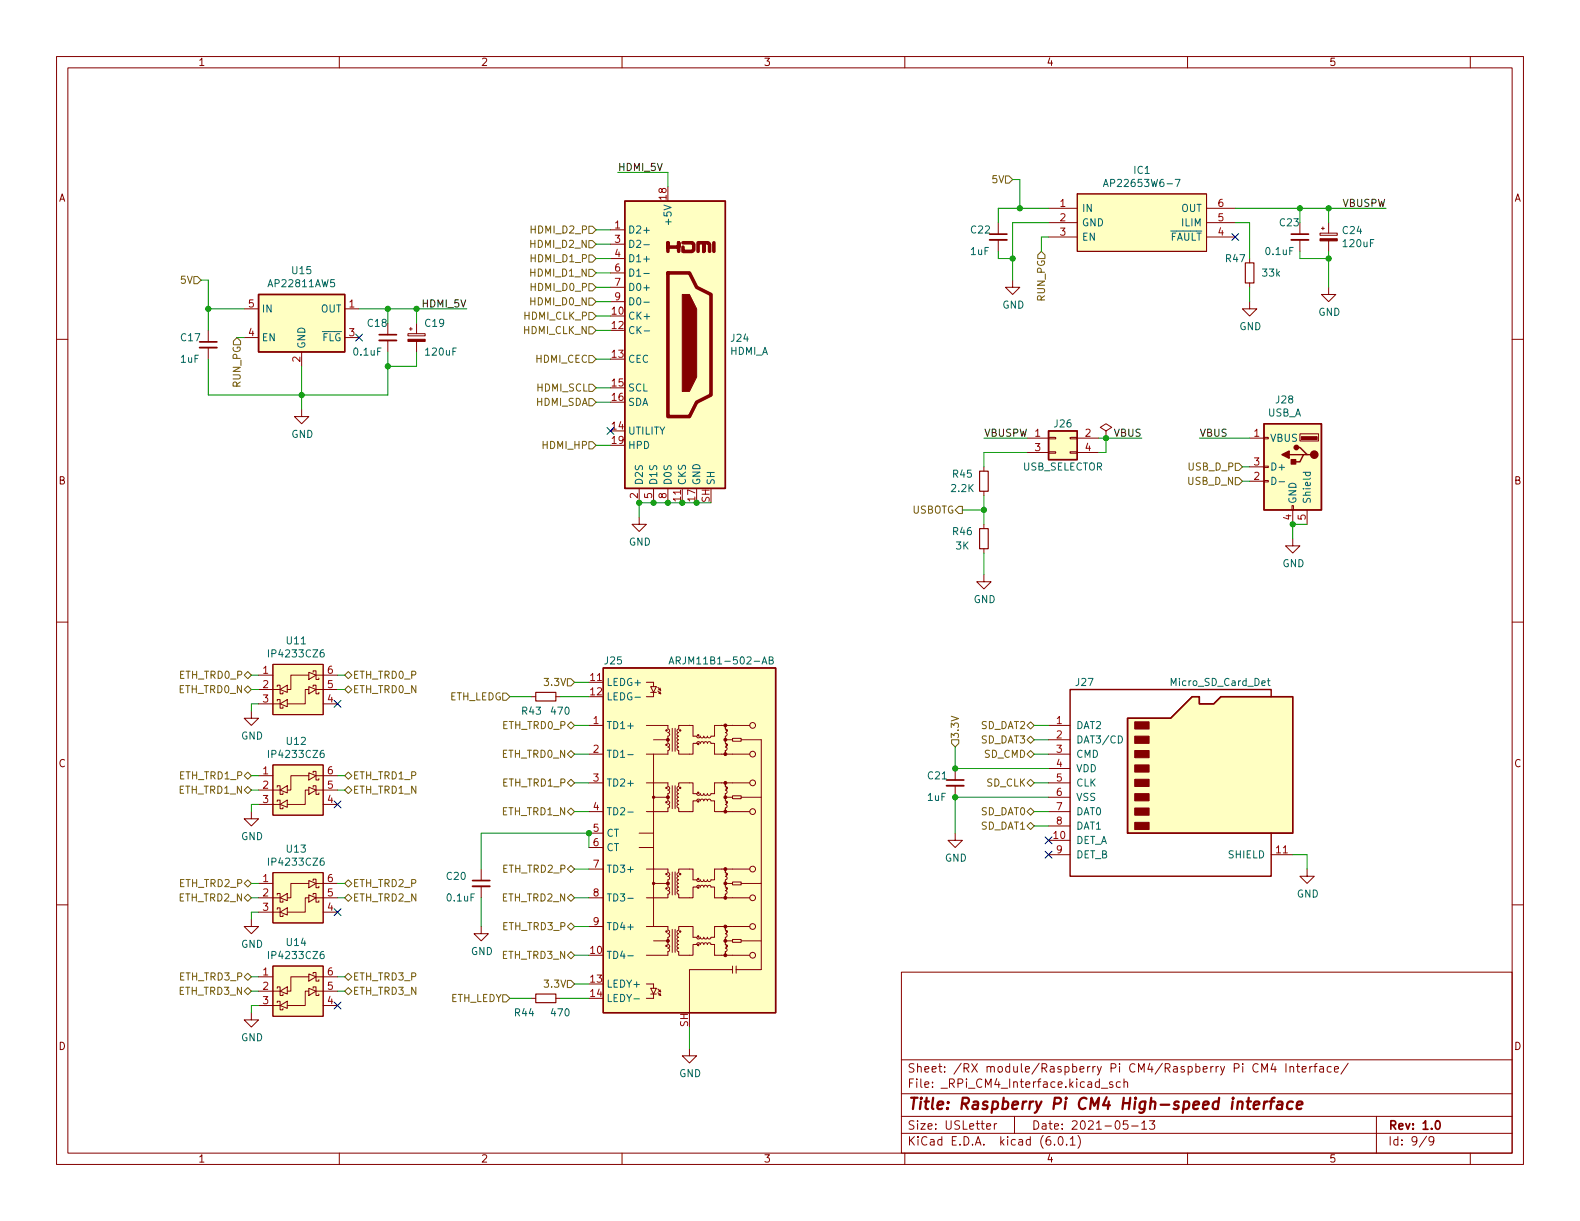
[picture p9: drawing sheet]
<svg xmlns="http://www.w3.org/2000/svg" width="279mm" height="216mm" viewBox="0 0 279 216" stroke-linecap="round" stroke-linejoin="round" font-family="sans-serif">
<g fill="none" stroke="#840000" stroke-width=".18">
<path d="M10 10h259.4v195.9h-259.4zM12 12h255.4v191.9h-255.4zM60 10v2M110 10v2M160 10v2M210 10v2M260 10v2M176.5 39.4v2M185.4 36.8h5.1M185.4 39.4h5.1M190.5 34.3h22.9v10.2h-22.9zM213.4 36.8h5"/>
<path d="M213.4 39.4h5M229.9 39.4v2M234.9 39.4v1.8M10 60h2M36.8 58.4v2.1M43.2 54.6h2.5M43.2 59.7h2.5M61 54.6h2.5M61 59.7h2.5M68.6 57.2v2M72.1 59h3.1v.4h-3.1zM72.4 58.2h.5"/>
<path d="M72.6 57.9v.5M73.7 57.2v1.8M107.9 40.6h2.6M107.9 43.2h2.6M107.9 45.7h2.6M107.9 48.3h2.6M107.9 50.8h2.6M107.9 53.3h2.6M176.5 42.4v2.1M179.1 49.5v1.3h1.2l-1.2 1.3-1.3-1.3h1.3M185.4 41.9h5.1M213.4 41.9h5"/>
<path d="M221 53.3v1.3h1.2l-1.2 1.3-1.3-1.3h1.3M221 45.7v.8M221 50v.8M229.9 42.4v2.1M233.4 41.2h3.1v.4h-3.1zM233.7 40.4h.5M233.9 40.1v.5M234.9 50.8v1.3h1.3l-1.3 1.2-1.2-1.2h1.2M234.9 42.6v1.9M267.4 60h2M36.8 61.5v2M53.3 72.4v1.3h1.3l-1.3 1.2-1.2-1.2h1.2"/>
<path d="M53.3 62.2v2.6M68.6 60.2v2M73.7 60.4v1.8M181.6 77.5h3.8M185.4 79.9h1.3v.2h-1.3zM185.4 77.3h1.3v.3h-1.3zM189.2 79.9h1.3v.2h-1.3zM189.2 77.3h1.3v.3h-1.3zM190.5 77.5h3.8M195.6 76.2l1-.6-1-.7-1 .7 1 .6v1.3M195.6 77.5h.1M221 77.5h2.5"/>
<path d="M223.5 77.3h.8v.3h-.8zM229.9 76.7h3.3v1.3h-3.3zM113 91.4v1.3h1.3l-1.3 1.3-1.2-1.3h1.2M113 86.4v2.5M115.6 86.4v2.5M118.1 86.4v2.5M120.6 86.4v2.5M174 82.6v.7M174 86.9v.7M174 92.7v.8M174 97v.8M181.6 80h3.8"/>
<path d="M190.5 80h3.8M221 85.1h2.5M221 82.6h2.5M223.5 85h.8v.2h-.8zM223.5 82.4h.8v.3h-.8zM228.5 89.4h.2v.8h-.2zM228.6 95.3v1.2h1.3l-1.3 1.3-1.3-1.3h1.3M228.6 90.2v2.5M231.1 90.2v2.5M10 110h2M45.7 119.4h2.6M48.3 117.5h8.8v8.9h-8.8z"/>
<path d="M54.6 119.4h-3.2v2.5h-.6M54.6 118.9l1.3 .5-1.3 .7zM55.4 118.9v-.3h.5v1.5h.5v-.2M55.9 119.4h3.8M174 101.6v1.3h1.3l-1.3 1.2-1.3-1.2h1.3M267.4 110h2M44.4 125.7v1.3h1.3l-1.3 1.3-1.2-1.3h1.2M45.7 139.7h3.8M45.7 137.2h2.6M45.7 124.5h3.8M45.7 121.9h3.8M48.3 135.3h8.8v8.8h-8.8z"/>
<path d="M49 139.2v-.3h.5v1.6h.5v-.3M49 121.4v-.2h.5v1.5h.5v-.3M49 124v-.3h.5v1.5h.5v-.2M49.5 139.7l1.3-.8v1.3zM49.5 121.9l1.3-.7v1.2zM49.5 124.5l1.3-.8v1.3zM54.6 137.2h-3.2v2.5h-.6M54.6 139.7h-.6v2.5h-3.2M54.6 139.2l1.3 .5-1.3 .8zM54.6 136.7l1.3 .5-1.3 .7zM54.6 121.9h-.6v2.6h-3.2M54.6 121.4l1.3 .5-1.3 .8z"/>
<path d="M55.4 139.2v-.3h.5v1.6h.5v-.3M55.4 136.7v-.3h.5v1.5h.5v-.2M55.4 121.4v-.2h.5v1.5h.5v-.3M55.9 139.7h3.8M55.9 137.2h3.8M55.9 121.9h3.8M57.1 124.5h2.6M94 123.2h.7M98.3 123.2h.8M104.1 128.3h2.6M104.1 133.4h2.6M104.1 138.4h2.6"/>
<path d="M104.1 120.7h2.6M114.3 138.4h3.8v.7l.3 .3-.1 .2-.2 .1 .3 .3-.1 .2-.2 .1v1.3l.3 .3-.1 .2-.2 .1 .3 .3-.1 .3-.2 .1v.6h-3.8M114.3 128.3h3.8v.6l.3 .3-.1 .2-.2 .1 .3 .3-.1 .3-.2 .1v1.2l.3 .3-.1 .3-.2 .1 .3 .3-.1 .2-.2 .1v.7h-3.8M114.3 120.7h1.3v.7M115.1 121.4h1l-.5 1zM115.1 122.4h1M115.6 122.4v.8h-1.3M115.6 133.4v30.4M115.6 130.8h2.5M116.3 122.2l.5 .5-.3-.1M116.3 121.5l.5 .5-.3-.1M116.7 122.3l.1 .4"/>
<path d="M116.7 121.7l.1 .3M118.9 128.8v4M118.9 138.9v4.1M119.4 128.8v4M119.4 138.9v4.1M128.3 139.1v-.7h-1.9v1.9h-.7l-.3 .3h-.2l-.1-.3-.3 .3h-.2l-.1-.3-.3 .3h-.3l-.1-.3-.3 .3h-.2l-.1-.3h-.6v-1.9h-2.6v.7l-.3 .3 .1 .2 .2 .1-.3 .3 .1 .2 .2 .1-.3 .3 .1 .3 .2 .1-.3 .3 .1 .2 .2 .1-.3 .3 .1 .2 .2 .1-.3 .3 .1 .3 .2 .1v.6h2.6v-1.9h.6l.3-.3 .2 .1 .1 .2 .3-.3 .3 .1 .1 .2 .3-.3 .2 .1 .1 .2 .3-.3 .2 .1 .1 .2h.7v1.9h1.9v-.6M128.3 128.9v-.6h-1.9v1.9h-.7l-.3 .3-.2-.1-.1-.2-.3 .3-.2-.1-.1-.2-.3 .3-.3-.1-.1-.2-.3 .3-.2-.1-.1-.2h-.6v-1.9h-2.6v.6l-.3 .3 .1 .2 .2 .1-.3 .3 .1 .3 .2 .1-.3 .3 .1 .2 .2 .1-.3 .3 .1 .2 .2 .1-.3 .3 .1 .3 .2 .1-.3 .3 .1 .2 .2 .1v.7h2.6v-2h.6l.3-.3 .2 .1 .1 .2 .3-.3 .3 .1 .1 .2 .3-.3 .2 .1 .1 .2 .3-.3 .2 .1 .1 .2h.7v2h1.9v-.7M128.3 130.8h1.2M128.3 132.7v.7h4.3M128.3 139.1l.3 .3-.1 .2-.2 .1 .2 .1 .1 .3-.3 .2v1.3l.3 .3-.1 .2-.2 .1 .2 .2 .1 .2-.3 .3M128.3 128.9l.3 .3-.1 .2-.2 .1 .2 .2 .1 .3-.3 .2v1.2l.3 .3-.1 .3-.2 .1 .2 .1 .1 .2-.3 .3M129.5 130.6h1.6v.5h-1.6z"/>
<path d="M131.1 130.8h3.5v40.7h-4.4M132.6 128.3h-4.3v.6M132.6 138.4h-4.3v.7M168.9 135.9v2M168.9 138.9v2.1M185.4 128.3h3.8M185.4 130.8h3.8M185.4 133.4h3.8M185.4 135.9h3.8M185.4 138.4h3.8M10 160h2M44.4 143.5v1.3h1.3l-1.3 1.3-1.2-1.3h1.2"/>
<path d="M45.7 142.2h3.8M45.7 158.8h3.8M45.7 156.2h2.6M48.3 154.3h8.8v8.9h-8.8zM49 141.7v-.2h.5v1.5h.5v-.3M49 158.2v-.2h.5v1.5h.5v-.2M49.5 142.2l1.3-.7v1.2zM49.5 158.8l1.3-.8v1.3zM54.6 156.2h-3.2v2.6h-.6M54.6 158.8h-.6v2.5h-3.2M54.6 158.2l1.3 .6-1.3 .7zM54.6 155.7l1.3 .5-1.3 .8z"/>
<path d="M55.4 158.2v-.2h.5v1.5h.5v-.2M55.4 155.7v-.3h.5v1.6h.5v-.3M55.9 158.8h3.8M55.9 156.2h3.8M57.1 142.2h2.6M85.1 153.7v2M85.1 156.7v2.1M104.1 143.5h2.6M104.1 147.3h2.6M104.1 149.9h2.6M104.1 158.8h2.6M104.1 153.7h2.6"/>
<path d="M113 147.3h2.6M113 149.9h2.6M114.3 153.7h3.8v.6l.3 .3-.1 .2-.2 .1 .3 .3-.1 .3-.2 .1v1.2l.3 .3-.1 .3-.2 .1 .3 .3-.1 .2-.2 .1v.7h-3.8M115.6 141h2.5M115.6 156.2h2.5M118.9 154.2v4M119.4 154.2v4M128.3 154.3v-.6h-1.9v1.9h-.7l-.3 .3-.2-.1-.1-.2-.3 .3-.2-.1-.1-.2-.3 .3-.3-.1-.1-.2-.3 .3-.2-.1-.1-.2h-.6v-1.9h-2.6v.6l-.3 .3 .1 .2 .2 .1-.3 .3 .1 .3 .2 .1-.3 .3 .1 .2 .2 .1-.3 .3 .1 .2 .2 .1-.3 .3 .1 .3 .2 .1-.3 .3 .1 .2 .2 .1v.7h2.6v-2h.6l.3-.3 .2 .1 .1 .2 .3-.3 .3 .1 .1 .2 .3-.3 .2 .1 .1 .2 .3-.3 .2 .1 .1 .2h.7v2h1.9v-.7M128.3 141h1.2M128.3 142.9v.6h4.3M128.3 158.1v.7h4.3M128.3 156.2h1.2"/>
<path d="M128.3 154.3l.3 .3-.1 .2-.2 .1 .2 .2 .1 .3-.3 .2v1.2l.3 .3-.1 .3-.2 .1 .2 .1 .1 .2-.3 .3M129.5 156h1.6v.5h-1.6zM129.5 140.7h1.6v.5h-1.6zM131.1 141h3.5M131.1 156.2h3.5M132.6 153.7h-4.3v.6M168.9 147.3v1.3h1.3l-1.3 1.3-1.3-1.3h1.3M185.4 148.6h3.8M185.4 151.1h3.8M185.4 141h3.8M185.4 143.5h3.8M185.4 146.1h3.8"/>
<path d="M224.8 151.1h3.8M231.1 153.7v1.2h1.3l-1.3 1.3-1.2-1.3h1.2M267.4 160h2M44.4 162.6v1.2h1.3l-1.3 1.3-1.2-1.3h1.2M44.4 179.1v1.2h1.3l-1.3 1.3-1.2-1.3h1.2M45.7 161.3h3.8M45.7 177.8h3.8M45.7 175.3h3.8M45.7 172.7h2.6M48.3 170.8h8.8v8.9h-8.8zM49 160.8v-.3h.5v1.6h.5v-.3M49 174.8v-.3h.5v1.5h.5v-.2"/>
<path d="M49 177.3v-.3h.5v1.6h.5v-.3M49.5 161.3l1.3-.8v1.3zM49.5 175.3l1.3-.8v1.3zM49.5 177.8l1.3-.8v1.3zM54.6 172.7h-3.2v2.6h-.6M54.6 175.3h-.6v2.5h-3.2M54.6 174.8l1.3 .5-1.3 .7zM54.6 172.2l1.3 .5-1.3 .8zM55.4 174.8v-.3h.5v1.5h.5v-.2M55.4 172.2v-.2h.5v1.5h.5v-.3M55.9 175.3h3.8M55.9 172.7h3.8"/>
<path d="M57.1 161.3h2.6M57.1 177.8h2.6M85.1 163.8v1.3h1.3l-1.3 1.3-1.3-1.3h1.3M94 176.5h.7M98.3 176.5h.8M104.1 163.8h2.6M114.3 163.8h3.8v.7l.3 .3-.1 .2-.2 .1 .3 .3-.1 .2-.2 .1v1.3l.3 .3-.1 .2-.2 .1 .3 .3-.1 .3-.2 .1v.6h-3.8M114.3 174h1.3v.8M115.1 174.8h1l-.5 1zM115.1 175.8h1M115.6 175.8v.7h-1.3M115.6 166.4h2.5"/>
<path d="M116.3 175.5l.5 .5-.3-.1M116.3 174.9l.5 .5-.3-.1M116.7 175.6l.1 .4M116.7 175l.1 .4M118.9 164.3v4.1M119.4 164.3v4.1M128.3 164.5v-.7h-1.9v1.9h-.7l-.3 .3h-.2l-.1-.3-.3 .3h-.2l-.1-.3-.3 .3h-.3l-.1-.3-.3 .3h-.2l-.1-.3h-.6v-1.9h-2.6v.7l-.3 .3 .1 .2 .2 .1-.3 .3 .1 .2 .2 .1-.3 .3 .1 .3 .2 .1-.3 .3 .1 .2 .2 .1-.3 .3 .1 .2 .2 .1-.3 .3 .1 .3 .2 .1v.6h2.6v-1.9h.6l.3-.3 .2 .1 .1 .2 .3-.3 .3 .1 .1 .2 .3-.3 .2 .1 .1 .2 .3-.3 .2 .1 .1 .2h.7v1.9h1.9v-.6M128.3 168.3v.6h4.3M128.3 166.4h1.2M128.3 164.5l.3 .3-.1 .2-.2 .1 .2 .1 .1 .3-.3 .2v1.3l.3 .3-.1 .2-.2 .1 .2 .2 .1 .2-.3 .3M129.5 166.1h1.6v.5h-1.6zM129.5 171.5h-7.6v7.6"/>
<path d="M129.5 170.8v1.3M130.2 170.8v1.3M131.1 166.4h3.5M132.6 163.8h-4.3v.7M159.4 171.9h108v32h-108zM121.9 185.4v1.3h1.3l-1.3 1.3-1.3-1.3h1.3M159.4 197.4h108M159.4 193.4h108M159.4 187.4h108M174.5 199.2l.7-.2-.1-.3h-.4l-.2 .2v.7h.6M175.8 198.7v1M176.3 198.7h-.3l-.2 .3"/>
<path d="M179.4 197.4v3M194.8 192.4h1.1M196.8 191.4l-.4-.1-.2 .2 .1 .2 .5 .2v.3h-.6M198.1 191.4l-.4-.1-.3 .3v.4l.1 .2h.6M198.8 191.4l.2-.1 .3 .1 .1 .9M198.8 190.8v1.5M199.4 198.2h-.7l-.1 .7 .2-.2 .5 .1 .2 .2-.1 .5-.2 .2-.6-.2M200.1 199.1h1.2M201.9 198.6l.4-.4v1.5M201.9 199.7h.9M203.3 198.2h.9l-.5 .5 .4 .2v.6l-.2 .2h-.4l-.2-.2M223.1 189.6v-1.5l.5 1 .5-1v1.5"/>
<path d="M225.1 188l-.3 1.1h.9M225.5 188.6v1M227.4 188.1v1.5M228.1 188.7l.2-.1 .4 .1 .1 .9M228.1 188.6v1M229.3 188.6h.5M229.5 188.1v1.3l.3 .2M230.3 189.1l.7-.2-.1-.2-.4-.1-.2 .2v.7h.6M231.6 188.6v1M232 188.6l-.2 .1-.2 .2M232.3 188.6h.6M232.9 188.1l-.4 .2v1.3"/>
<path d="M233.4 188.7h.6v.9M234 188.9l-.5 .1a.29 .29 0 0 0-.2 .3 .29 .29 0 0 0 .2 .3l.5-.1M235.4 188.7l-.4-.1-.3 .3v.4l.1 .2h.6M236 189.1l.7-.2-.1-.2-.4-.1-.2 .2v.7h.6M238.4 188l-1.3 1.9M243.4 197.4v6.5M60 203.9v2M110 203.9v2M159.4 200.4h108M160 203.9v2M186.5 202.3v.2M187.3 201h.2a.81 .81 0 0 1 .6 .6 .81 .81 0 0 1-.3 .8l-.2 .1a.81 .81 0 0 1-.6-.6 .81 .81 0 0 1 .3-.9z"/>
<path d="M188.6 202.3v.2M189.3 201.4l.4-.4v1.5M189.3 202.5h.8M190.6 200.8a1.72 1.72 0 0 1 0 2.2M210 203.9v2M252.3 200.9l-1.3 1.9M253.5 201.6l-.2 .3h-.3l-.3-.3 .1-.6h.5l.2 .1a.99 .99 0 0 1-.4 1.4h-.3M260 203.9v2"/>
<circle cx="133.1" cy="128.3" r=".51"/>
<circle cx="133.1" cy="133.4" r=".51"/>
<circle cx="133.1" cy="138.4" r=".51"/>
<circle cx="133.1" cy="158.8" r=".51"/>
<circle cx="133.1" cy="153.7" r=".51"/>
<circle cx="133.1" cy="143.5" r=".51"/>
<circle cx="133.1" cy="163.8" r=".51"/>
<circle cx="133.1" cy="168.9" r=".51"/>
</g>
<path d="M67.1 59.2h3M175 41.4h3.1M228.3 41.4h3.1M35.3 60.5h3.1M167.4 137.9h3M83.6 155.7h3M254 198.2h.2a.82 .82 0 0 1 .6 .6 .82 .82 0 0 1-.3 .8l-.2 .1a.81 .81 0 0 1-.6-.6 .81 .81 0 0 1 .3-.9z" fill="none" stroke="#840000" stroke-width=".3"/>
<path d="M220.5 194.8h.7M221.7 195.4l1-.2-.1-.3-.1-.1-.6 .1-.2 .9 .2 .3 .6-.1M223.6 194.8l-.2 1.3M224.2 194.8l-.4 .1-.2 .3M224.6 194.8h.7M225.4 194.1l-.4 .1-.1 .2-.2 1.7M226 194.9l.2-.1 .5 .1v1.2M226.8 195.2l-.7 .1a.4 .4 0 0 0-.3 .4 .4 .4 0 0 0 .2 .4l.7-.1M228.6 194.9a.66 .66 0 0 0-1 .3v.5l.1 .3 .2 .1 .6-.1M229.3 195.4l1-.2v-.3l-.6-.1-.3 .3v.9l.1 .1 .6-.1" fill="none" stroke="#840000" stroke-width=".4"/>
<g fill="#ffffc2" stroke="#ffffc2" stroke-width=".18">
<path d="M48.3 135.3h8.8v8.8h-8.8z"/>
<path d="M110.5 35.6h17.8v50.8h-17.8z"/>
<path d="M199.4 127h7.6l3.8-3.8h1.3v1.3h2.5l1.3-1.3h12.7v24.1h-29.2z"/>
<path d="M48.3 117.5h8.8v8.9h-8.8z"/>
<path d="M223.5 74.9h10.2v15.3h-10.2z"/>
<path d="M190.5 34.3h22.9v10.2h-22.9z"/>
<path d="M185.4 76.2h5.1v5.1h-5.1z"/>
<path d="M45.7 52.1h15.3v10.1h-15.3z"/>
<path d="M106.7 118.1h30.5v61h-30.5z"/>
<path d="M48.3 154.3h8.8v8.9h-8.8z"/>
<path d="M48.3 170.8h8.8v8.9h-8.8z"/>
</g>
<path d="M110.5 35.6h17.8v50.8h-17.8zM45.7 52.1h15.3v10.1h-15.3zM185.4 76.2h5.1v5.1h-5.1zM223.5 74.9h10.2v15.3h-10.2zM229.2 79.1h.7l1.2 1.3h.7M228 80.4h2.5M231.1 80.4h-.6l-.6 1.3h-1.3M106.7 118.1h30.5v61h-30.5zM199.4 127h7.6l3.8-3.8h1.3v1.3h2.5l1.3-1.3h12.7v24.1h-29.2zM224.8 123.2v-1.3h-35.6v33h35.6v-7.6" fill="none" stroke="#840000" stroke-width=".25"/>
<path d="M118.1 44.5v-1.6v.8h1.9v-.8v1.6M118.1 48.3h3.8l1.3 2.5 2.5 1.3v17.8l-2.5 1.2-1.3 2.6h-3.8zM120.8 42.9h1.6l.3 .3v1l-.3 .3h-1.6v-.8M123.4 44.5v-1.6h1.1v1.6v-1.6h.7l.3 .3v1.3M126.2 42.9v1.6" fill="none" stroke="#840000" stroke-width=".63"/>
<g fill="#840000" stroke="#840000" stroke-width=".18">
<path d="M120.6 52.1h1.3l1.3 2.5v12.1l-1.3 2.5h-1.3z"/>
<path d="M200.7 145.4h2.5v1.3h-2.5z"/>
<path d="M200.7 142.9h2.5v1.2h-2.5z"/>
<path d="M200.7 140.3h2.5v1.3h-2.5z"/>
<path d="M200.7 137.8h2.5v1.3h-2.5z"/>
<path d="M200.7 135.3h2.5v1.2h-2.5z"/>
<path d="M200.7 132.7h2.5v1.3h-2.5z"/>
<path d="M200.7 130.2h2.5v1.2h-2.5z"/>
<path d="M200.7 127.6h2.5v1.3h-2.5z"/>
<path d="M230.1 77.2h2.8v.5h-2.8z"/>
<path d="M72.1 60h3.1v.4h-3.1z"/>
<path d="M233.4 42.2h3.1v.4h-3.1z"/>
<circle cx="115.6" cy="141" r=".2"/>
<circle cx="117.9" cy="167.3" r=".13"/>
<circle cx="117.9" cy="164.7" r=".13"/>
<circle cx="117.9" cy="157.1" r=".13"/>
<circle cx="117.9" cy="154.6" r=".13"/>
<circle cx="117.9" cy="141.9" r=".13"/>
<circle cx="117.9" cy="139.3" r=".13"/>
<circle cx="117.9" cy="131.7" r=".13"/>
<circle cx="117.9" cy="129.2" r=".13"/>
<circle cx="118.1" cy="166.4" r=".25"/>
<circle cx="118.1" cy="156.2" r=".25"/>
<circle cx="118.1" cy="141" r=".25"/>
<circle cx="118.1" cy="130.8" r=".25"/>
<circle cx="120.3" cy="164.7" r=".13"/>
<circle cx="120.3" cy="154.6" r=".13"/>
<circle cx="120.3" cy="139.3" r=".13"/>
<circle cx="120.3" cy="129.2" r=".13"/>
<circle cx="123.5" cy="167.1" r=".13"/>
<circle cx="123.5" cy="165.6" r=".13"/>
<circle cx="123.5" cy="156.9" r=".13"/>
<circle cx="123.5" cy="155.4" r=".13"/>
<circle cx="123.5" cy="141.7" r=".13"/>
<circle cx="123.5" cy="140.2" r=".13"/>
<circle cx="123.5" cy="131.5" r=".13"/>
<circle cx="123.5" cy="130" r=".13"/>
<circle cx="128.3" cy="168.9" r=".25"/>
<circle cx="128.3" cy="166.4" r=".25"/>
<circle cx="128.3" cy="163.8" r=".25"/>
<circle cx="128.3" cy="158.7" r=".25"/>
<circle cx="128.3" cy="156.2" r=".25"/>
<circle cx="128.3" cy="153.7" r=".25"/>
<circle cx="128.3" cy="143.5" r=".25"/>
<circle cx="128.3" cy="141" r=".25"/>
<circle cx="128.3" cy="138.4" r=".25"/>
<circle cx="128.3" cy="133.3" r=".25"/>
<circle cx="128.3" cy="130.8" r=".25"/>
<circle cx="128.3" cy="128.3" r=".25"/>
<circle cx="128.5" cy="167.3" r=".13"/>
<circle cx="128.5" cy="164.7" r=".13"/>
<circle cx="128.5" cy="157.1" r=".13"/>
<circle cx="128.5" cy="154.6" r=".13"/>
<circle cx="128.5" cy="141.9" r=".13"/>
<circle cx="128.5" cy="139.3" r=".13"/>
<circle cx="128.5" cy="131.7" r=".13"/>
<circle cx="128.5" cy="129.2" r=".13"/>
<circle cx="115.6" cy="156.2" r=".2"/>
</g>
<g fill="none" stroke="#006464" stroke-width=".18">
<path d="M195.1 33l.4-1.3 .5 1.3M195.2 32.6h.7M207.8 31.7h.9l-.6 1.3M113.9 43.3h.9M113.9 48.4h.9M113.9 53.4h.9M113.9 58.5h1M224.9 84.4a.64 .64 0 0 1 .7 .6 .64 .64 0 0 1-.7 .7zM226.2 85.2h1M230.4 83.5h1.3M230.9 83.5v.4l.2 .2 .6-.1v-.5M118.3 117.4l.4-1.3 .5 1.3"/>
<path d="M118.4 117.1h.6M136 116.7h.6l.1-.2-.1-.2-.6-.2v1.3h.5l.2-.1 .1-.3-.3-.3M224.3 120v1l.3 .2M111 133.4h1M112.3 123.3h1M197.8 130.1a.64 .64 0 0 1 .7 .6 .64 .64 0 0 1-.7 .7zM224.1 120.4h.5M111 143.6h1M111 158.8h1M111 169h1M112.1 176.6h1"/>
</g>
<path d="M175 42.4h3.1M228.3 42.4h3.1M35.3 61.5h3.1M67.1 60.2h3M167.4 138.9h3M83.6 156.7h3" fill="none" stroke="#840000" stroke-width=".33"/>
<g fill="#840000" stroke="#840000" stroke-width=".25">
<path d="M226.7 80.4l1.3-.6v1.2z"/>
<path d="M228.3 81.3h.8v.7h-.8z"/>
<circle cx="232.4" cy="80.4" r=".63"/>
<circle cx="229.2" cy="79.1" r=".38"/>
</g>
<path d="M220.2 46.5h1.5v3.5h-1.5zM173.2 93.5h1.6v3.5h-1.6zM173.2 83.3h1.6v3.6h-1.6zM94.7 122.4h3.6v1.6h-3.6zM94.7 175.8h3.6v1.5h-3.6z" fill="none" stroke="#840000" stroke-width=".2"/>
<g fill="none" stroke="#725600" stroke-width=".18">
<path d="M177.8 31.1h.6l.7 .7-.7 .6h-.6zM34.3 48.9h.6l.7 .6-.7 .7h-.6zM104.1 45.1h.7l.6 .6-.6 .7h-.7zM104.1 42.5h.7l.6 .7-.6 .6h-.7zM104.1 40h.7l.6 .6-.6 .7h-.7zM104.1 47.6h.7l.6 .7-.6 .6h-.7zM104.1 55.2h.7l.6 .7-.6 .6h-.7zM104.1 52.7h.7l.6 .6-.6 .7h-.7zM104.1 50.2h.7l.6 .6-.6 .6h-.7zM104.1 57.8h.7l.6 .6-.6 .7h-.7zM183.5 45.1l.6-.6 .7 .6v.6h-1.3zM41.3 60.3l.6-.6 .6 .6v.7h-1.2z"/>
<path d="M104.1 78.1h.7l.6 .6-.6 .7h-.7zM104.1 62.9h.7l.6 .6-.6 .6h-.7zM104.1 70.5h.7l.6 .6-.6 .7h-.7zM104.1 67.9h.7l.6 .7-.6 .6h-.7zM169.5 89.5h.7v1.3h-.7l-.6-.6zM218.4 84.5h.7l.6 .6-.6 .6h-.7zM218.4 81.9h.7l.6 .7-.6 .6h-.7zM43.2 119.4l.6-.7 .6 .7-.6 .6zM61 119.4l.6-.7 .6 .7-.6 .6zM43.2 121.9l.6-.6 .6 .6-.6 .7zM43.2 139.7l.6-.6 .6 .6-.6 .6zM43.8 136.5l.6 .7-.6 .6-.6-.6z"/>
<path d="M61 139.7l.6-.6 .6 .6-.6 .6zM61 121.9l.6-.6 .6 .6-.6 .7zM61.6 136.5l.6 .7-.6 .6-.6-.6zM88.9 122.6h.6l.7 .6-.7 .6h-.6zM100.3 128.3l.7-.7 .6 .7-.6 .6zM100.3 133.4l.7-.7 .6 .7-.6 .6zM100.3 120h.7l.6 .7-.6 .6h-.7zM100.3 138.4l.7-.6 .6 .6-.6 .7zM168.3 130.8h1.2v.6l-.6 .7-.6-.7zM181.6 130.8l.6-.6 .7 .6-.7 .6zM181.6 138.4l.6-.6 .7 .6-.7 .7zM181.6 133.4l.6-.7 .7 .7-.7 .6z"/>
<path d="M181.6 128.3l.6-.7 .7 .7-.7 .6zM43.2 158.8l.6-.7 .6 .7-.6 .6zM43.8 155.6l.6 .6-.6 .6-.6-.6zM61 158.8l.6-.7 .6 .7-.6 .6zM61.6 155.6l.6 .6-.6 .6-.6-.6zM100.3 143.5l.7-.6 .6 .6-.6 .6zM100.3 153.7l.7-.7 .6 .7-.6 .6zM100.3 158.8l.7-.7 .6 .7-.6 .6zM181.6 146.1l.6-.7 .7 .7-.7 .6zM181.6 143.5l.6-.6 .7 .6-.7 .6zM43.2 175.3l.6-.7 .6 .7-.6 .6zM43.2 172.7l.6-.6 .6 .6-.6 .7z"/>
<path d="M61 172.7l.6-.6 .6 .6-.6 .7zM61 175.3l.6-.7 .6 .7-.6 .6zM88.9 175.9h.6l.7 .6-.7 .7h-.6zM100.3 163.8l.7-.6 .6 .6-.6 .7zM100.3 168.9l.7-.6 .6 .6-.6 .6zM100.3 173.4h.7l.6 .6-.6 .6h-.7z"/>
</g>
<g fill="none" stroke="#009600" stroke-width=".18">
<path d="M109.2 30.5h8.9v2.5M179.1 31.8h1.2v5M185.4 36.8h-8.9v2.6M185.4 39.4h-6.3v10.1M218.4 36.8h26.7M218.4 39.4h2.6v6.3M229.9 36.8v2.6M234.9 36.8v2.6M35.6 49.5h1.2v8.9M36.8 54.6h6.4M41.9 59.7h1.3M63.5 54.6h19"/>
<path d="M68.6 54.6v2.6M73.7 54.6v2.6M105.4 40.6h2.5M105.4 43.2h2.5M105.4 50.8h2.5M105.4 58.4h2.5M105.4 55.9h2.5M105.4 53.3h2.5M105.4 48.3h2.5M105.4 45.7h2.5M176.5 44.5v1.2h2.6M185.4 41.9h-1.3v2.6"/>
<path d="M221 50.8v2.5M229.9 44.5v1.2h5M234.9 44.5v6.3M53.3 64.8v7.6M68.6 62.2v7.7h-31.8v-6.4M73.7 62.2v2.6h-5.1M105.4 78.7h2.5M105.4 68.6h2.5M105.4 63.5h2.5M105.4 71.1h2.5M174 77.5h7.6M194.3 77.5h7.6"/>
<path d="M195.6 77.5v2.5h-1.3M212.1 77.5h8.9M125.7 88.9h-12.7v2.5M170.2 90.2h3.8M174 87.6v5.1M174 97.8v3.8M181.6 80h-7.6v2.6M219.7 85.1h1.3M219.7 82.6h1.3M231.1 92.7h-2.5v2.6M44.4 119.4h1.3M59.7 119.4h1.3"/>
<path d="M44.4 121.9h1.3M44.4 137.2h1.3M44.4 139.7h1.3M45.7 124.5h-1.3v1.2M59.7 121.9h1.3M59.7 137.2h1.3M59.7 139.7h1.3M90.2 123.2h3.8M99.1 123.2h5M101.6 128.3h2.5M101.6 120.7h2.5M101.6 138.4h2.5"/>
<path d="M101.6 133.4h2.5M168.9 132.1v3.8h16.5M182.9 128.3h2.5M182.9 138.4h2.5M182.9 133.4h2.5M182.9 130.8h2.5M44.4 158.8h1.3M44.4 156.2h1.3M45.7 142.2h-1.3v1.3M59.7 158.8h1.3M59.7 156.2h1.3M85.1 158.8v5"/>
<path d="M101.6 143.5h2.5M101.6 153.7h2.5M101.6 158.8h2.5M104.1 149.9v-2.6h-19v6.4M182.9 143.5h2.5M182.9 146.1h2.5M185.4 141h-16.5v6.3M228.6 151.1h2.5v2.6M44.4 175.3h1.3M44.4 172.7h1.3M45.7 161.3h-1.3v1.3M45.7 177.8h-1.3v1.3"/>
<path d="M59.7 175.3h1.3M59.7 172.7h1.3M90.2 176.5h3.8M99.1 176.5h5M101.6 163.8h2.5M101.6 168.9h2.5M101.6 174h2.5M121.9 181.6v3.8"/>
</g>
<g fill="none" stroke="#000084" stroke-width=".18">
<path d="M62.9 59.1l1.2 1.2M64.1 59.1l-1.2 1.2M217.8 41.3l1.2 1.2M219 41.3l-1.2 1.2M107.3 75.6l1.3 1.2M108.6 75.6l-1.3 1.2M59.1 123.9l1.2 1.2M60.3 123.9l-1.2 1.2M59.1 141.6l1.2 1.2M60.3 141.6l-1.2 1.2M184.8 148l1.2 1.2M184.8 150.5l1.2 1.2"/>
<path d="M186 148l-1.2 1.2M186 150.5l-1.2 1.2M59.1 177.2l1.2 1.2M59.1 160.7l1.2 1.2M60.3 177.2l-1.2 1.2M60.3 160.7l-1.2 1.2"/>
</g>
<g fill="#009600" stroke="#009600" stroke-width=".18">
<circle cx="120.6" cy="88.9" r=".46"/>
<circle cx="118.1" cy="88.9" r=".46"/>
<circle cx="115.6" cy="88.9" r=".46"/>
<circle cx="123.2" cy="88.9" r=".46"/>
<circle cx="113" cy="88.9" r=".46"/>
<circle cx="104.1" cy="147.3" r=".46"/>
<circle cx="68.6" cy="54.6" r=".46"/>
<circle cx="53.3" cy="69.9" r=".46"/>
<circle cx="68.6" cy="64.8" r=".46"/>
<circle cx="36.8" cy="54.6" r=".46"/>
<circle cx="73.7" cy="54.6" r=".46"/>
<circle cx="234.9" cy="36.8" r=".46"/>
<circle cx="234.9" cy="45.7" r=".46"/>
<circle cx="229.9" cy="36.8" r=".46"/>
<circle cx="195.6" cy="77.5" r=".46"/>
<circle cx="174" cy="90.2" r=".46"/>
<circle cx="228.6" cy="92.7" r=".46"/>
<circle cx="168.9" cy="135.9" r=".46"/>
<circle cx="168.9" cy="141" r=".46"/>
<circle cx="179.1" cy="45.7" r=".46"/>
<circle cx="180.3" cy="36.8" r=".46"/>
</g>
<text font-size="2.8" fill="#840000" x="160.4" y="196.2">Title: Raspberry Pi CM4 High-speed interface</text>
<g font-size="2.1" fill="#840000">
<text x="160.4" y="189.7">Sheet: /RX module/Raspberry Pi CM4/Raspberry Pi CM4 Interface/</text>
<text x="160.4" y="192.4">File: _RPi_CM4_Interface.kicad_sch</text>
<text x="160.4" y="202.5">KiCad E.D.A. kicad (6.0.1)</text>
<text x="160.4" y="199.7">Size: USLetter</text>
<text x="182.4" y="199.7">Date: 2021-05-13</text>
<text x="245.4" y="199.7">Rev: 1.0</text>
<text x="245.4" y="202.5">Id: 9/9</text>
</g>
<g font-size="1.8" fill="#840000">
<text x="35" y="11.6">1</text>
<text x="85" y="11.6">2</text>
<text x="135" y="11.6">3</text>
<text x="185" y="11.6">4</text>
<text x="235" y="11.6">5</text>
<text x="10.3" y="35.6">A</text>
<text x="267.7" y="35.6">A</text>
<text x="10.3" y="85.7">B</text>
<text x="267.7" y="85.7">B</text>
<text x="10.3" y="135.6">C</text>
<text x="267.7" y="135.6">C</text>
<text x="10.3" y="185.7">D</text>
<text x="267.7" y="185.7">D</text>
<text x="35" y="205.6">1</text>
<text x="85" y="205.6">2</text>
<text x="135" y="205.6">3</text>
<text x="185" y="205.6">4</text>
<text x="235" y="205.6">5</text>
</g>
<g font-size="1.8" fill="#0f0f0f">
<text x="109.2" y="30.2">HDMI_5V</text>
<text x="237.3" y="36.6">VBUSPW</text>
<text x="74.9" y="54.3">HDMI_5V</text>
<text x="174" y="77.2">VBUSPW</text>
<text x="197" y="77.2">VBUS</text>
<text x="212.1" y="77.2">VBUS</text>
</g>
<g font-size="1.8" fill="#a90000">
<text x="117.9" y="35.3" transform="rotate(-90 117.9 35.3)">18</text>
<text x="108.7" y="40.4">1</text>
<text x="187.5" y="36.6">1</text>
<text x="187.5" y="39.1">2</text>
<text x="187.5" y="41.7">3</text>
<text x="215.4" y="41.7">4</text>
<text x="215.4" y="39.1">5</text>
<text x="215.4" y="36.6">6</text>
<text x="108.7" y="42.9">3</text>
<text x="108.7" y="45.5">4</text>
<text x="108.7" y="48">6</text>
<text x="108.7" y="50.5">7</text>
<text x="108.7" y="53.1">9</text>
<text x="44" y="59.4">4</text>
<text x="44" y="54.4">5</text>
<text x="61.7" y="54.4">1</text>
<text x="61.7" y="59.4">3</text>
<text x="108.2" y="55.6">10</text>
<text x="108.2" y="58.2">12</text>
<text x="53.1" y="64" transform="rotate(-90 53.1 64)">2</text>
<text x="108.2" y="63.2">13</text>
<text x="108.2" y="68.3">15</text>
<text x="108.2" y="70.9">16</text>
<text x="108.2" y="75.9">14</text>
<text x="183" y="77.2">1</text>
<text x="191.9" y="77.2">2</text>
<text x="221.8" y="77.2">1</text>
<text x="108.2" y="78.5">19</text>
<text x="183" y="79.8">3</text>
<text x="191.9" y="79.8">4</text>
<text x="221.8" y="82.3">3</text>
<text x="112.8" y="88.1" transform="rotate(-90 112.8 88.1)">2</text>
<text x="115.3" y="88.1" transform="rotate(-90 115.3 88.1)">5</text>
<text x="117.9" y="88.1" transform="rotate(-90 117.9 88.1)">8</text>
<text x="120.4" y="88.6" transform="rotate(-90 120.4 88.6)">11</text>
<text x="122.9" y="88.6" transform="rotate(-90 122.9 88.6)">17</text>
<text x="125.5" y="88.9" transform="rotate(-90 125.5 88.9)">SH</text>
<text x="221.8" y="84.8">2</text>
<text x="228.3" y="91.9" transform="rotate(-90 228.3 91.9)">4</text>
<text x="230.9" y="91.9" transform="rotate(-90 230.9 91.9)">5</text>
<text x="46.5" y="119.1">1</text>
<text x="57.9" y="119.1">6</text>
<text x="46.5" y="121.7">2</text>
<text x="46.5" y="124.2">3</text>
<text x="57.9" y="124.2">4</text>
<text x="57.9" y="121.7">5</text>
<text x="104.4" y="120.4">11</text>
<text x="104.4" y="122.9">12</text>
<text x="104.9" y="128">1</text>
<text x="186.8" y="128">1</text>
<text x="186.8" y="130.6">2</text>
<text x="46.5" y="136.9">1</text>
<text x="57.9" y="136.9">6</text>
<text x="104.9" y="133.1">2</text>
<text x="186.8" y="133.1">3</text>
<text x="186.8" y="135.6">4</text>
<text x="46.5" y="139.4">2</text>
<text x="46.5" y="142">3</text>
<text x="57.9" y="142">4</text>
<text x="57.9" y="139.4">5</text>
<text x="104.9" y="138.2">3</text>
<text x="104.9" y="143.3">4</text>
<text x="186.8" y="138.2">5</text>
<text x="186.8" y="140.7">6</text>
<text x="186.8" y="143.3">7</text>
<text x="104.9" y="147.1">5</text>
<text x="104.9" y="149.6">6</text>
<text x="186.3" y="148.3">10</text>
<text x="186.8" y="145.8">8</text>
<text x="46.5" y="156">1</text>
<text x="57.9" y="156">6</text>
<text x="104.9" y="153.4">7</text>
<text x="186.8" y="150.9">9</text>
<text x="225.7" y="150.9">11</text>
<text x="46.5" y="158.5">2</text>
<text x="46.5" y="161">3</text>
<text x="57.9" y="161">4</text>
<text x="57.9" y="158.5">5</text>
<text x="104.9" y="158.5">8</text>
<text x="104.9" y="163.6">9</text>
<text x="46.5" y="172.5">1</text>
<text x="57.9" y="172.5">6</text>
<text x="104.4" y="168.7">10</text>
<text x="104.4" y="173.7">13</text>
<text x="46.5" y="175">2</text>
<text x="46.5" y="177.5">3</text>
<text x="57.9" y="177.5">4</text>
<text x="57.9" y="175">5</text>
<text x="104.4" y="176.3">14</text>
<text x="121.7" y="181.6" transform="rotate(-90 121.7 181.6)">SH</text>
</g>
<g font-size="1.8" fill="#725600">
<text x="175.5" y="32.4">5V</text>
<text x="94.1" y="41.3">HDMI_D2_P</text>
<text x="94" y="43.8">HDMI_D2_N</text>
<text x="94.1" y="46.4">HDMI_D1_P</text>
<text x="32" y="50.2">5V</text>
<text x="94" y="48.9">HDMI_D1_N</text>
<text x="94" y="54">HDMI_D0_N</text>
<text x="94.1" y="51.4">HDMI_D0_P</text>
<text x="184.8" y="53.2" transform="rotate(-90 184.8 53.2)">RUN_PG</text>
<text x="92.6" y="59.1">HDMI_CLK_N</text>
<text x="92.7" y="56.5">HDMI_CLK_P</text>
<text x="94.8" y="64.1">HDMI_CEC</text>
<text x="42.5" y="68.4" transform="rotate(-90 42.5 68.4)">RUN_PG</text>
<text x="94.8" y="71.8">HDMI_SDA</text>
<text x="95" y="69.2">HDMI_SCL</text>
<text x="96.1" y="79.4">HDMI_HP</text>
<text x="210.2" y="83.2">USB_D_P</text>
<text x="210.1" y="85.7">USB_D_N</text>
<text x="161.2" y="90.8">USBOTG</text>
<text x="31.7" y="122.6">ETH_TRD0_N</text>
<text x="31.8" y="120">ETH_TRD0_P</text>
<text x="62.3" y="120">ETH_TRD0_P</text>
<text x="62.3" y="122.6">ETH_TRD0_N</text>
<text x="79.4" y="123.8">ETH_LEDG</text>
<text x="96.6" y="121.3">3.3V</text>
<text x="88.9" y="128.9">ETH_TRD0_P</text>
<text x="169.5" y="130.7" transform="rotate(-90 169.5 130.7)">3.3V</text>
<text x="173.4" y="131.4">SD_DAT3</text>
<text x="173.4" y="128.9">SD_DAT2</text>
<text x="31.8" y="137.8">ETH_TRD1_P</text>
<text x="62.3" y="137.8">ETH_TRD1_P</text>
<text x="88.8" y="134">ETH_TRD0_N</text>
<text x="174" y="134">SD_CMD</text>
<text x="31.7" y="140.3">ETH_TRD1_N</text>
<text x="62.3" y="140.3">ETH_TRD1_N</text>
<text x="88.9" y="139.1">ETH_TRD1_P</text>
<text x="174.4" y="139.1">SD_CLK</text>
<text x="88.8" y="144.1">ETH_TRD1_N</text>
<text x="173.4" y="146.7">SD_DAT1</text>
<text x="173.4" y="144.1">SD_DAT0</text>
<text x="88.9" y="154.3">ETH_TRD2_P</text>
<text x="31.7" y="159.4">ETH_TRD2_N</text>
<text x="31.8" y="156.8">ETH_TRD2_P</text>
<text x="62.3" y="156.8">ETH_TRD2_P</text>
<text x="62.3" y="159.4">ETH_TRD2_N</text>
<text x="88.8" y="159.4">ETH_TRD2_N</text>
<text x="88.9" y="164.5">ETH_TRD3_P</text>
<text x="31.8" y="173.4">ETH_TRD3_P</text>
<text x="62.3" y="173.4">ETH_TRD3_P</text>
<text x="88.8" y="169.5">ETH_TRD3_N</text>
<text x="31.7" y="175.9">ETH_TRD3_N</text>
<text x="62.3" y="175.9">ETH_TRD3_N</text>
<text x="79.6" y="177.2">ETH_LEDY</text>
<text x="96.6" y="174.6">3.3V</text>
</g>
<g font-size="1.8" fill="#006464">
<text x="196.1" y="33">AP22653W6-7</text>
<text x="200.6" y="30.7">IC1</text>
<text x="111" y="41.3">D2+</text>
<text x="118.7" y="39.3" transform="rotate(-90 118.7 39.3)">+5V</text>
<text x="171.8" y="41.3">C22</text>
<text x="191.3" y="37.5">IN</text>
<text x="191.3" y="40">GND</text>
<text x="208.9" y="37.5">OUT</text>
<text x="209.1" y="40">ILIM</text>
<text x="226.4" y="40">C23</text>
<text x="237.5" y="41.4">C24</text>
<text x="111" y="43.8">D2-</text>
<text x="111" y="46.4">D1+</text>
<text x="171.7" y="45.1">1uF</text>
<text x="191.3" y="42.5">EN</text>
<text x="205.4" y="42.5">~{FAULT}</text>
<text x="216.8" y="46.4">R47</text>
<text x="223.9" y="45.1">0.1uF</text>
<text x="237.6" y="43.7">120uF</text>
<text x="47.7" y="50.8">AP22811AW5</text>
<text x="51.7" y="48.5">U15</text>
<text x="111" y="48.9">D1-</text>
<text x="111" y="51.4">D0+</text>
<text x="111" y="54">D0-</text>
<text x="223.3" y="48.9">33k</text>
<text x="46.2" y="55.2">IN</text>
<text x="56.7" y="55.2">OUT</text>
<text x="65.1" y="57.8">C18</text>
<text x="75.2" y="57.8">C19</text>
<text x="111" y="56.5">CK+</text>
<text x="111" y="59.1">CK-</text>
<text x="177.2" y="54.6">GND</text>
<text x="219.1" y="58.4">GND</text>
<text x="233.1" y="55.8">GND</text>
<text x="32" y="64.1">1uF</text>
<text x="32.1" y="60.3">C17</text>
<text x="46.2" y="60.3">EN</text>
<text x="54" y="61.7" transform="rotate(-90 54 61.7)">GND</text>
<text x="55.5" y="60.3">~{FLG}</text>
<text x="62.6" y="62.9">0.1uF</text>
<text x="75.4" y="62.9">120uF</text>
<text x="111" y="64.1">CEC</text>
<text x="129.1" y="62.7">HDMI_A</text>
<text x="129.3" y="60.4">J24</text>
<text x="111" y="69.2">SCL</text>
<text x="111" y="71.8">SDA</text>
<text x="225.7" y="71.3">J28</text>
<text x="51.5" y="77.4">GND</text>
<text x="111" y="76.8">UTILITY</text>
<text x="186.5" y="75.6">J26</text>
<text x="224.2" y="73.6">USB_A</text>
<text x="111" y="79.4">HPD</text>
<text x="180.8" y="83.2">USB_SELECTOR</text>
<text x="224.5" y="78.1">VBUS</text>
<text x="224.5" y="83.2">D+</text>
<text x="113.7" y="85.9" transform="rotate(-90 113.7 85.9)">D2S</text>
<text x="116.2" y="85.9" transform="rotate(-90 116.2 85.9)">D1S</text>
<text x="118.7" y="85.9" transform="rotate(-90 118.7 85.9)">D0S</text>
<text x="121.3" y="85.9" transform="rotate(-90 121.3 85.9)">CKS</text>
<text x="123.8" y="85.9" transform="rotate(-90 123.8 85.9)">GND</text>
<text x="126.4" y="85.9" transform="rotate(-90 126.4 85.9)">SH</text>
<text x="168.3" y="87">2.2K</text>
<text x="168.6" y="84.5">R45</text>
<text x="229.2" y="89.2" transform="rotate(-90 229.2 89.2)">GND</text>
<text x="231.8" y="89.2" transform="rotate(-90 231.8 89.2)">Shield</text>
<text x="168.6" y="94.6">R46</text>
<text x="111.2" y="96.5">GND</text>
<text x="169" y="97.2">3K</text>
<text x="226.8" y="100.3">GND</text>
<text x="172.2" y="106.6">GND</text>
<text x="50.8" y="113.9">U11</text>
<text x="47.9" y="116.2">IP4233CZ6</text>
<text x="107" y="117.5">J25</text>
<text x="119.6" y="117.5">ARJM11B1-502-AB</text>
<text x="107.2" y="121.3">LEDG+</text>
<text x="107.2" y="123.8">LEDG-</text>
<text x="190.3" y="121.3">J27</text>
<text x="207.3" y="121.3">Micro_SD_Card_Det</text>
<text x="42.6" y="130.8">GND</text>
<text x="50.8" y="131.7">U12</text>
<text x="92.4" y="126.4">R43</text>
<text x="97.6" y="126.4">470</text>
<text x="107.2" y="128.9">TD1+</text>
<text x="190.2" y="128.9">DAT2</text>
<text x="190.2" y="131.4">DAT3/CD</text>
<text x="47.9" y="134">IP4233CZ6</text>
<text x="107.2" y="134">TD1-</text>
<text x="164.1" y="137.8">C21</text>
<text x="190.2" y="134">CMD</text>
<text x="190.2" y="136.5">VDD</text>
<text x="107.2" y="139.1">TD2+</text>
<text x="164.1" y="141.6">1uF</text>
<text x="190.2" y="139.1">CLK</text>
<text x="190.2" y="141.6">VSS</text>
<text x="42.6" y="148.5">GND</text>
<text x="107.2" y="144.1">TD2-</text>
<text x="107.2" y="148">CT</text>
<text x="190.2" y="149.2">DET_A</text>
<text x="190.2" y="144.1">DAT0</text>
<text x="190.2" y="146.7">DAT1</text>
<text x="47.9" y="153.1">IP4233CZ6</text>
<text x="50.8" y="150.7">U13</text>
<text x="79" y="155.6">C20</text>
<text x="107.2" y="150.5">CT</text>
<text x="107.2" y="154.3">TD3+</text>
<text x="167.1" y="152.3">GND</text>
<text x="190.2" y="151.8">DET_B</text>
<text x="217.3" y="151.8">SHIELD</text>
<text x="79.1" y="159.4">0.1uF</text>
<text x="107.2" y="159.4">TD3-</text>
<text x="229.3" y="158.7">GND</text>
<text x="42.6" y="167.6">GND</text>
<text x="50.8" y="167.3">U14</text>
<text x="107.2" y="164.5">TD4+</text>
<text x="47.9" y="169.6">IP4233CZ6</text>
<text x="83.3" y="168.9">GND</text>
<text x="107.2" y="169.5">TD4-</text>
<text x="91.1" y="179.7">R44</text>
<text x="97.6" y="179.7">470</text>
<text x="107.2" y="174.6">LEDY+</text>
<text x="107.2" y="177.2">LEDY-</text>
<text x="42.6" y="184.1">GND</text>
<text x="120.1" y="190.4">GND</text>
</g>
</svg>
